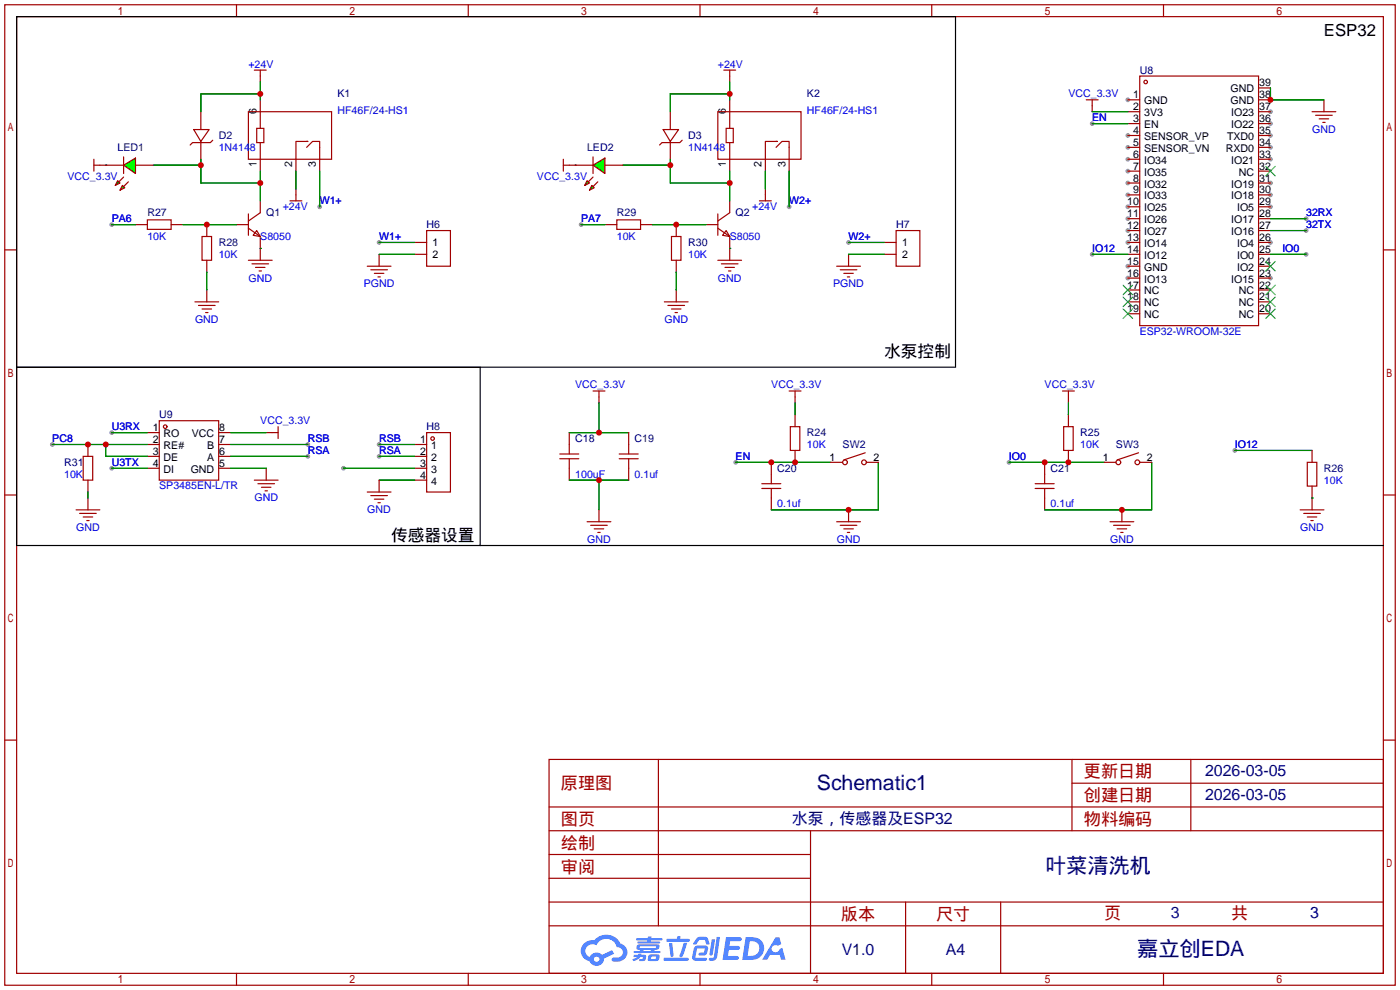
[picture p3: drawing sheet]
<svg xmlns="http://www.w3.org/2000/svg" width="299mm" height="212mm" viewBox="0 0 299 212" stroke-linecap="round" stroke-linejoin="round" font-family="sans-serif">
<g fill="#999">
<circle cx="241" cy="21.3" r=".51"/>
<circle cx="241" cy="29" r=".51"/>
<circle cx="241" cy="31.5" r=".51"/>
<circle cx="241" cy="34" r=".51"/>
<circle cx="241" cy="36.6" r=".51"/>
<circle cx="241" cy="39.1" r=".51"/>
<circle cx="241" cy="41.7" r=".51"/>
<circle cx="241" cy="44.2" r=".51"/>
<circle cx="241" cy="46.7" r=".51"/>
<circle cx="241" cy="49.3" r=".51"/>
<circle cx="241" cy="51.8" r=".51"/>
<circle cx="241" cy="56.9" r=".51"/>
<circle cx="241" cy="59.4" r=".51"/>
<circle cx="271.5" cy="59.4" r=".51"/>
<circle cx="271.5" cy="51.8" r=".51"/>
<circle cx="271.5" cy="44.2" r=".51"/>
<circle cx="271.5" cy="41.7" r=".51"/>
<circle cx="271.5" cy="39.1" r=".51"/>
<circle cx="271.5" cy="34" r=".51"/>
<circle cx="271.5" cy="31.5" r=".51"/>
<circle cx="271.5" cy="29" r=".51"/>
<circle cx="271.5" cy="26.4" r=".51"/>
<circle cx="271.5" cy="23.9" r=".51"/>
<circle cx="23.9" cy="48" r=".51"/>
<circle cx="81" cy="51.8" r=".51"/>
<circle cx="68.3" cy="44.2" r=".51"/>
<circle cx="124.2" cy="48" r=".51"/>
<circle cx="181.4" cy="51.8" r=".51"/>
<circle cx="168.7" cy="44.2" r=".51"/>
<circle cx="23.9" cy="92.5" r=".51"/>
<circle cx="11.2" cy="95" r=".51"/>
<circle cx="23.9" cy="100.1" r=".51"/>
<circle cx="65.8" cy="97.5" r=".51"/>
<circle cx="65.8" cy="95" r=".51"/>
<circle cx="81" cy="95" r=".51"/>
<circle cx="81" cy="97.5" r=".51"/>
<circle cx="73.4" cy="100.1" r=".51"/>
<circle cx="157.2" cy="98.8" r=".51"/>
<circle cx="215.6" cy="98.8" r=".51"/>
<circle cx="263.9" cy="96.3" r=".51"/>
<circle cx="233.4" cy="26.4" r=".51"/>
<circle cx="279.1" cy="54.4" r=".51"/>
<circle cx="233.4" cy="54.4" r=".51"/>
<circle cx="279.1" cy="49.3" r=".51"/>
<circle cx="279.1" cy="46.7" r=".51"/>
</g>
<g fill="none" stroke="#a10000" stroke-width=".25">
<path d="M1 1h297.2v209.6h-297.2zM3.6 3.6h292.1v204.4h-292.1zM50.5 1v2.6M100.1 1v2.6M149.6 1v2.6M199.1 1v2.6M248.7 1v2.6M1 53.4h2.6M295.7 53.4h2.5M1 105.8h2.6M295.7 105.8h2.5M1 158.2h2.6"/>
<path d="M295.7 158.2h2.5M117.3 162.3h178.4v45.7h-178.4zM117.3 177.5h178.4M117.3 172.5h178.4M140.7 162.3v35.6M173.2 177.5v30.5M229.1 162.3v15.2M229.1 167.4h66.6M254.5 162.3v15.2M117.3 182.6h55.9M117.3 197.9h178.4M117.3 192.8h178.4"/>
<path d="M117.3 187.7h55.9M193.5 192.8v15.2M213.9 192.8v15.2M50.5 208v2.6M100.1 208v2.6M149.6 208v2.6M199.1 208v2.6M248.7 208v2.6"/>
</g>
<g fill="#5487ff">
<path d="M155.2 200.3h2.6a.48 .48 0 0 1 .7 .4 .48 .48 0 0 1-.6 .4h-1.8l-.2 1.1h1.9a.43 .43 0 0 1 .4 .4 .43 .43 0 0 1-.5 .4h-1.9l-.2 1.3h1.7a.45 .45 0 0 1 .5 .2 .45 .45 0 0 1-.1 .6h-3.3z"/>
<path d="M165.7 200.3h.9l.4 1.5-.8 .3a.84 .84 0 0 0-1.2 .3 .84 .84 0 0 0 .4 1.1 .84 .84 0 0 0 1.1-.4l.1-.2 .6-.3 .7 2.5h-1l-.2-1h-2.1l-.6 1h-1.1z"/>
<path d="M152.1 200.8h.7l-.5 3.1a.36 .36 0 0 1-.3 .3 .36 .36 0 0 1-.4-.3z"/>
<path d="M153.2 200.2h.7l-.6 4.3a1.13 1.13 0 0 1-1.8 .6l.2-.4h.7l.2-.2z"/>
<path d="M148.9 200.6l.6-.4h1a.77 .77 0 0 1 .9 .5l.3 1-.2 .2h-.5l-.3-.9-.2-.2-1 .1-.7 1-.6-.1-.1-.2z"/>
<path d="M148.4 202.4l.6-.3h1.7a.81 .81 0 0 1 .7 .5 .81 .81 0 0 1-.2 .8 .81 .81 0 0 1-.9 .8h-.7a.32 .32 0 0 1-.3-.3 .32 .32 0 0 1 .4-.3h.7l.2-.9-1.6 .1-.4 1.8 2.2 .1a.32 .32 0 0 1 .3 .4 .32 .32 0 0 1-.4 .2h-2.2l-.5-.3-.1-.5z"/>
<path d="M141.9 204.7h5a.33 .33 0 0 1 .3 .3 .33 .33 0 0 1-.3 .3h-4.9l-.2-.1z"/>
<path d="M146.1 201.5h.8l-.7 2a.98 .98 0 0 1-.7 1.1l-.3-.3z"/>
<path d="M143 201.6h.7l.3 2.5a.34 .34 0 0 1-.3 .4 .34 .34 0 0 1-.4-.3z"/>
<path d="M142.5 200.7h2.1l.3-.6h.6l-.1 .6h1.7a.32 .32 0 0 1 .4 .3 .32 .32 0 0 1-.4 .3h-4.5l-.2-.2z"/>
<path d="M135.5 204.1h.9l.1-.3h.6v.3h.8a.82 .82 0 0 1-.5 1.3h-.8v-.4l.7-.1 .1-.3a.68 .68 0 0 0-1 .4l-1.1 .4-.1-.4 .9-.5h-.7z"/>
<path d="M136 200.5h2.4l.1-.3h.7v.3h2.2l.2 .3-.2 .2h-2.3v.2h1.8l.2 .3-.2 .1h-4.5l-.1-.4h2l.1-.2h-2.3l-.1-.2z"/>
<path d="M159.4 200.3l-.8 4.9h1.7a2.5 2.5 0 0 0 3-2.5 2.5 2.5 0 0 0-3.1-2.4zM160.3 201.1a1.61 1.61 0 0 1 2 1.5 1.61 1.61 0 0 1-1.8 1.7h-.7z"/>
<path d="M136.2 202a.55 .55 0 0 0-.2 .8 .55 .55 0 0 0 .7 .2l.1 .3h-1.3v.3l5.4 .1 .3-.2-.2-.2h-1.2l.2-.3a.7 .7 0 0 0 .8-.3 .7 .7 0 0 0 0-.8l-4.2-.1zM136.8 202.3l3.3-.1 .1 .1-.2 .3h-3.2zM137.5 203h1.7l-.2 .3h-1.4z"/>
<path d="M138.6 204.2a1.05 1.05 0 0 0 0 1.2 2.91 2.91 0 0 0 2.2-.2 .98 .98 0 0 0 0-1.2h-1.6zM139.2 204.5l.9-.1 .1 .4-.2 .2-.8-.1z"/>
<path d="M124.9 201.6a2.23 2.23 0 0 0-.7 2.3 2.23 2.23 0 0 0 1.8 1.6 1.58 1.58 0 0 0 1.8 .9 1.58 1.58 0 0 0 1.3-1.5l2.2-1.1-.5-.7-2.1 1a1.65 1.65 0 0 0-2.7 .4 1.45 1.45 0 0 1-.8-1.9 1.45 1.45 0 0 1 2-.7l.3 .1a2.3 2.3 0 0 1 2.3-1.3 2.3 2.3 0 0 1 2 1.7 1.12 1.12 0 0 1 1.3 1 1.12 1.12 0 0 1-1.1 1.2h-.7a.45 .45 0 0 0-.6 .4 .45 .45 0 0 0 .5 .5 2.21 2.21 0 0 0 2.2-.5 2.21 2.21 0 0 0 .5-2.3 2.13 2.13 0 0 0-1.3-1.1 3.3 3.3 0 0 0-5.6-.7l-1.1 .1zM127 205a.57 .57 0 0 1 1.1 0 .57 .57 0 0 1-1.1 0z"/>
</g>
<g fill="none" stroke="#a10000" stroke-width=".25">
<path d="M54.4 15h2.5M55.6 15v2.5M20.1 35.3h6.3M20.1 34v2.6M26.4 33.5v3.6M29 35.3h3.8M41.4 27.7h3.3l-1.8 2.5zM42.9 23.9v3.8M42.9 30.2v3.8M45.5 30l-.5 .5h-3.9l-.5 .5M53.1 23.9h17.8v10.1h-17.8zM54.9 27.4h1.5v3.1h-1.5z"/>
<path d="M55.6 21.3v6.1M55.6 30.5v6.1M65.5 31.5l1.3-1.3h1.5v6.4M65.5 30.2h.3h-2.6v6.4M29 48h2.5M31.5 47h5.1v2h-5.1zM36.6 48h2.5M43.2 50.5h2v5.1h-2zM44.2 48v2.5M44.2 55.6v2.6M50.5 48h2.6M53.1 45.7v4.6"/>
<path d="M53.1 48.8l2.5 1.7M53.1 55.6h5.1M53.8 56.4h3.6M54.6 57.2h2M54.9 49.3l.7 1.2-1.5-.2zM55.4 57.9h.5M55.6 42.9v2.6l-2.5 1.7M55.6 50.5v5.1M62 42.9h2.5M63.2 40.4v2.5M78.5 56.9h5.1M79.2 57.7h3.6"/>
<path d="M80 58.4h2M80.8 59.2h.5M81 54.4v2.5M88.6 51.8h2.6M88.6 54.4h2.6M91.2 49.3h5.1v7.6h-5.1zM41.7 64.5h5M42.4 65.3h3.6M43.2 66h2M43.9 66.8h.5M44.2 62v2.5"/>
</g>
<g fill="none" stroke="#008700" stroke-width=".25">
<path d="M55.6 17.5v3.8M22.6 35.3h.1M32.8 35.3h10.1M42.9 34v5.1h12.7M55.6 36.6v6.3M55.6 20.1h-12.7v3.8M63.2 36.6v3.8M68.3 36.6v7.6M23.9 48h5.1M39.1 48h11.4M44.2 58.2v3.8M55.6 53.1h.1"/>
<path d="M81 54.4h7.6M81 51.8h7.6"/>
</g>
<g fill="#0f0" stroke="#a10000" stroke-width=".25">
<path d="M26.4 35.3l2.6-1.5v3.3z"/>
<path d="M26.2 39.6l.5 .5-1 .5z"/>
<path d="M25.1 38.6l.6 .5-1.1 .5z"/>
</g>
<g fill="none" stroke="#a10000" stroke-width=".25">
<path d="M154.7 15h2.5M156 15v2.5M26.4 37.8l-1 1.1M27.4 38.9l-1 1M120.4 35.3h6.3M120.4 34v2.6M126.7 33.5v3.6M129.3 35.3h3.8M141.7 27.7h3.3l-1.7 2.5zM143.3 23.9v3.8M143.3 30.2v3.8M145.8 30l-.5 .5h-3.8l-.5 .5"/>
<path d="M153.4 23.9h17.8v10.1h-17.8zM155.2 27.4h1.5v3.1h-1.5zM156 21.3v6.1M156 30.5v6.1M165.9 31.5l1.2-1.3h1.6v6.4M165.9 30.2h.2h-2.5v6.4M129.3 48h2.5M131.8 47h5.1v2h-5.1zM136.9 48h2.5M143.5 50.5h2v5.1h-2zM144.5 48v2.5M144.5 55.6v2.6"/>
<path d="M150.9 48h2.5M153.4 45.7v4.6M153.4 48.8l2.6 1.7M153.4 55.6h5.1M154.2 56.4h3.5M154.9 57.2h2.1M155.2 49.3l.8 1.2-1.6-.2zM155.7 57.9h.5M156 42.9v2.6l-2.6 1.7M156 50.5v5.1M162.3 42.9h2.5M163.6 40.4v2.5"/>
<path d="M178.8 56.9h5.1M179.6 57.7h3.5M180.3 58.4h2.1M181.1 59.2h.5M181.4 54.4v2.5M189 51.8h2.5M189 54.4h2.5M191.5 49.3h5.1v7.6h-5.1zM142 64.5h5.1M142.7 65.3h3.6M143.5 66h2M144.3 66.8h.5"/>
<path d="M144.5 62v2.5"/>
</g>
<g fill="none" stroke="#008700" stroke-width=".25">
<path d="M156 17.5v3.8M122.9 35.3h.1M133.1 35.3h10.2M143.3 34v5.1h12.7M156 36.6v6.3M156 20.1h-12.7v3.8M163.6 36.6v3.8M168.7 36.6v7.6M124.2 48h5.1M139.4 48h11.5M144.5 58.2v3.8M156 53.1h.1"/>
<path d="M181.4 54.4h7.6M181.4 51.8h7.6"/>
</g>
<g fill="#0f0" stroke="#a10000" stroke-width=".25">
<path d="M126.7 35.3l2.6-1.5v3.3z"/>
<path d="M126.5 39.6l.5 .5-1 .5z"/>
<path d="M125.5 38.6l.5 .5-1 .5z"/>
</g>
<g fill="none" stroke="#a10000" stroke-width=".25">
<path d="M243.6 16.3h25.4v53.3h-25.4zM269 18.8h2.5M126.7 37.8l-1 1.1M127.8 38.9l-1.1 1M232.2 21.3h2.5M233.4 21.3v2.6M241 21.3h2.6M241 23.9h2.6M241 26.4h2.6M241 29h2.6M241 31.5h2.6M241 34h2.6"/>
<path d="M241 36.6h2.6M241 39.1h2.6M269 21.3h2.5M269 23.9h2.5M269 26.4h2.5M269 29h2.5M269 31.5h2.5M269 34h2.5M269 36.6h2.5M269 39.1h2.5M280.4 23.9h5.1M281.2 24.6h3.5"/>
<path d="M281.9 25.4h2.1M282.7 26.2h.5M283 21.3v2.6M241 41.7h2.6M241 44.2h2.6M241 46.7h2.6M241 49.3h2.6M241 51.8h2.6M241 54.4h2.6M241 56.9h2.6M241 59.4h2.6M269 41.7h2.5"/>
<path d="M269 44.2h2.5M269 46.7h2.5M269 49.3h2.5M269 51.8h2.5M269 54.4h2.5M269 56.9h2.5M269 59.4h2.5M241 62h2.6M241 64.5h2.6M241 67.1h2.6M269 62h2.5M269 64.5h2.5"/>
<path d="M269 67.1h2.5M17.8 97.5h2v5.1h-2zM18.8 95v2.5M31.5 92.5h2.5M31.5 95h2.5M31.5 97.5h2.5M34 89.9h12.7v12.7h-12.7zM46.7 92.5h2.6M46.7 95h2.6M46.7 97.5h2.6M56.9 92.5h2.5M59.4 91.2v2.5"/>
<path d="M88.6 95h2.6M88.6 97.5h2.6M91.2 92.5h5.1v12.7h-5.1zM119.6 98h4.1M119.6 97h4.1M121.7 92.5v4.5M121.7 98v4.6M126.7 83.6h2.6M128 83.6v2.5M132.3 98h4.1M132.3 97h4.1M134.4 92.5v4.5"/>
<path d="M134.4 98v4.6M164.8 98.8v4.6M168.7 83.6h2.5M168.9 91.2h2v5.1h-2zM169.9 83.6v2.5M169.9 88.6v2.6M169.9 96.3v2.5M177.5 98.8h2.6M184.9 96.8l-4.6 1.5M185.2 98.8h2.5M223.3 98.8v4.6M227.1 83.6h2.5"/>
<path d="M227.3 91.2h2.1v5.1h-2.1zM228.3 83.6v2.5M228.3 88.6v2.6M228.3 96.3v2.5M236 98.8h2.5M243.3 96.8l-4.5 1.5M243.6 98.8h2.5M279.4 98.8h2v5.1h-2zM280.4 96.3v2.5M16.3 109h5M17 109.7h3.6M17.8 110.5h2"/>
<path d="M18.5 111.3h.5M18.8 102.6v2.6M18.8 106.4v2.6M31.5 100.1h2.5M46.7 100.1h2.6M54.4 102.6h5M55.1 103.4h3.6M55.9 104.1h2M56.6 104.9h.5M56.9 100.1v2.5M78.5 105.2h5.1M79.2 105.9h3.6"/>
<path d="M80 106.7h2M80.8 107.4h.5M81 102.6v2.6M88.6 100.1h2.6M88.6 102.6h2.6M125.5 111.5h5.1M126.2 112.3h3.6M127 113h2M127.8 113.8h.5M128 109v2.5M162.8 103.4h4.1M162.8 104.4h4.1"/>
<path d="M164.8 104.4v4.6M178.8 111.5h5.1M179.6 112.3h3.5M180.3 113h2.1M181.1 113.8h.5M181.4 109v2.5M221.2 103.4h4.1M221.2 104.4h4.1M223.3 104.4v4.6M237.2 111.5h5.1M238 112.3h3.6M238.8 113h2"/>
<path d="M239.5 113.8h.5M239.8 109v2.5M277.9 109h5.1M278.6 109.7h3.6M279.4 110.5h2M280.2 111.3h.5M280.4 103.9v5.1"/>
<circle cx="244.9" cy="17.5" r=".38"/>
<circle cx="35.3" cy="91.2" r=".38"/>
<circle cx="92.5" cy="93.7" r=".38"/>
<circle cx="180.6" cy="98.8" r=".51"/>
<circle cx="184.7" cy="98.8" r=".51"/>
<circle cx="239" cy="98.8" r=".51"/>
<circle cx="243.1" cy="98.8" r=".51"/>
</g>
<path d="M3.6 3.6h200.6v74.9h-200.6zM3.6 78.5h99v38.1h-99zM102.6 116.6h193.1" fill="none" stroke="#000" stroke-width=".25"/>
<g fill="none" stroke="#008700" stroke-width=".25">
<path d="M271.5 18.8v2.5h11.5M233.4 26.4h7.6M233.4 23.9h7.6M233.4 54.4h7.6M271.5 54.4h7.6M271.5 49.3h7.6M271.5 46.7h7.6M11.2 95h20.3M22.6 95v2.5h8.9M23.9 92.5h7.6M49.3 92.5h7.6M49.3 95h16.5"/>
<path d="M49.3 97.5h16.5M81 95h7.6M81 97.5h7.6M121.7 92.5h12.7M128 86.1v6.4M157.2 98.8h20.3M169.9 86.1v2.5M187.7 98.8v10.2h-22.9M215.6 98.8h20.4M228.3 86.1v2.5M246.1 98.8v10.2h-22.8M263.9 96.3h16.5"/>
<path d="M18.8 105.2v1.2M23.9 100.1h7.6M49.3 100.1h7.6M73.4 100.1h15.2M81 102.6h7.6M121.7 102.6h12.7M128 102.6v6.4M280.4 106.4h.1"/>
</g>
<g fill="none" stroke="#3c3" stroke-width=".25">
<path d="M270.5 35.6l2 2M272.5 35.6l-2 2M270.5 55.9l2 2M272.5 55.9l-2 2M240 61l2.1 2M240 63.5l2.1 2M240 66l2.1 2.1M242.1 61l-2.1 2M242.1 63.5l-2.1 2M242.1 66l-2.1 2.1M270.5 66l2 2.1M270.5 63.5l2 2"/>
<path d="M270.5 61l2 2M272.5 66l-2 2.1M272.5 63.5l-2 2M272.5 61l-2 2"/>
</g>
<g fill="#c00">
<circle cx="44.2" cy="48" r=".63"/>
<circle cx="55.6" cy="39.1" r=".63"/>
<circle cx="42.9" cy="35.3" r=".63"/>
<circle cx="55.6" cy="20.1" r=".63"/>
<circle cx="144.5" cy="48" r=".63"/>
<circle cx="156" cy="39.1" r=".63"/>
<circle cx="143.3" cy="35.3" r=".63"/>
<circle cx="156" cy="20.1" r=".63"/>
<circle cx="18.8" cy="95" r=".63"/>
<circle cx="22.6" cy="95" r=".63"/>
<circle cx="128" cy="92.5" r=".63"/>
<circle cx="128" cy="102.6" r=".63"/>
<circle cx="164.8" cy="98.8" r=".63"/>
<circle cx="169.9" cy="98.8" r=".63"/>
<circle cx="181.4" cy="109" r=".63"/>
<circle cx="223.3" cy="98.8" r=".63"/>
<circle cx="228.3" cy="98.8" r=".63"/>
<circle cx="239.8" cy="109" r=".63"/>
<circle cx="271.5" cy="21.3" r=".63"/>
</g>
<g font-size="4.5" fill="#000080">
<text x="174.6" y="168.8">Schematic1</text>
<text x="223.4" y="186.6">叶菜清洗机</text>
<text x="243" y="204.4">嘉立创EDA</text>
</g>
<g font-size="3.7" fill="#a00000">
<text x="231.6" y="166.2">更新日期</text>
<text x="119.9" y="168.7">原理图</text>
<text x="231.6" y="171.2">创建日期</text>
<text x="119.9" y="176.3">图页</text>
<text x="231.6" y="176.3">物料编码</text>
<text x="119.9" y="181.4">绘制</text>
<text x="119.9" y="186.5">审阅</text>
<text x="179.7" y="196.6">版本</text>
<text x="200" y="196.6">尺寸</text>
<text x="236" y="196.4">页</text>
<text x="263.1" y="196.4">共</text>
</g>
<g font-size="3.6">
<text x="283" y="7.8">ESP32</text>
<text x="189" y="76.4">水泵控制</text>
<text x="83.6" y="115.7">传感器设置</text>
</g>
<g font-size="3.4" fill="#000080">
<text x="257.6" y="165.9">2026-03-05</text>
<text x="257.6" y="171">2026-03-05</text>
<text x="169.2" y="176.1">水泵，传感器及ESP32</text>
<text x="250.3" y="196.2">3</text>
<text x="280" y="196.2">3</text>
<text x="179.9" y="204">V1.0</text>
<text x="202.1" y="204">A4</text>
</g>
<g font-size="2.3" fill="#00f">
<text x="53.1" y="14.4">+24V</text>
<text x="153.4" y="14.4">+24V</text>
<text x="228.3" y="20.8">VCC_3.3V</text>
<text x="72.1" y="24.3">HF46F/24-HS1</text>
<text x="172.5" y="24.3">HF46F/24-HS1</text>
<text x="233.4" y="25.9">EN</text>
<text x="280.4" y="28.4">GND</text>
<text x="46.7" y="32.2">1N4148</text>
<text x="147.1" y="32.2">1N4148</text>
<text x="14.4" y="38.6">VCC_3.3V</text>
<text x="114.8" y="38.6">VCC_3.3V</text>
<text x="23.9" y="47.5">PA6</text>
<text x="60.4" y="44.9">+24V</text>
<text x="68.3" y="43.7">W1+</text>
<text x="124.2" y="47.5">PA7</text>
<text x="160.8" y="44.9">+24V</text>
<text x="168.7" y="43.7">W2+</text>
<text x="279.1" y="46.2">32RX</text>
<text x="31.5" y="51.3">10K</text>
<text x="55.6" y="51.3">S8050</text>
<text x="81" y="51.3">W1+</text>
<text x="131.8" y="51.3">10K</text>
<text x="156" y="51.3">S8050</text>
<text x="181.4" y="51.3">W2+</text>
<text x="233.4" y="53.8">IO12</text>
<text x="274.1" y="53.8">IO0</text>
<text x="279.1" y="48.7">32TX</text>
<text x="46.7" y="55.1">10K</text>
<text x="147.1" y="55.1">10K</text>
<text x="53.1" y="60.2">GND</text>
<text x="77.7" y="61.4">PGND</text>
<text x="153.4" y="60.2">GND</text>
<text x="178.1" y="61.4">PGND</text>
<text x="41.7" y="69.1">GND</text>
<text x="142" y="69.1">GND</text>
<text x="243.6" y="71.6">ESP32-WROOM-32E</text>
<text x="122.9" y="83">VCC_3.3V</text>
<text x="164.8" y="83">VCC_3.3V</text>
<text x="223.3" y="83">VCC_3.3V</text>
<text x="11.2" y="94.5">PC8</text>
<text x="23.9" y="91.9">U3RX</text>
<text x="55.6" y="90.6">VCC_3.3V</text>
<text x="65.8" y="94.5">RSB</text>
<text x="81" y="94.5">RSB</text>
<text x="172.5" y="95.7">10K</text>
<text x="230.9" y="95.7">10K</text>
<text x="263.9" y="95.7">IO12</text>
<text x="23.9" y="99.5">U3TX</text>
<text x="65.8" y="97">RSA</text>
<text x="81" y="97">RSA</text>
<text x="157.2" y="98.3">EN</text>
<text x="215.6" y="98.3">IO0</text>
<text x="13.7" y="102.1">10K</text>
<text x="34" y="104.6">SP3485EN-L/TR</text>
<text x="54.4" y="107.2">GND</text>
<text x="122.9" y="102.1">100uF</text>
<text x="135.6" y="102.1">0.1uf</text>
<text x="283" y="103.3">10K</text>
<text x="16.3" y="113.5">GND</text>
<text x="78.5" y="109.7">GND</text>
<text x="166.1" y="108.4">0.1uf</text>
<text x="224.5" y="108.4">0.1uf</text>
<text x="277.9" y="113.5">GND</text>
<text x="125.5" y="116">GND</text>
<text x="178.8" y="116">GND</text>
<text x="237.3" y="116">GND</text>
</g>
<g font-size="2.3" fill="#000080">
<text x="243.6" y="15.7">U8</text>
<text x="72.1" y="20.8">K1</text>
<text x="172.5" y="20.8">K2</text>
<text x="46.7" y="29.7">D2</text>
<text x="147.1" y="29.7">D3</text>
<text x="25.1" y="32.2">LED1</text>
<text x="125.5" y="32.2">LED2</text>
<text x="31.5" y="46.2">R27</text>
<text x="56.9" y="46.2">Q1</text>
<text x="131.8" y="46.2">R29</text>
<text x="157.2" y="46.2">Q2</text>
<text x="46.7" y="52.5">R28</text>
<text x="91.2" y="48.7">H6</text>
<text x="147.1" y="52.5">R30</text>
<text x="191.5" y="48.7">H7</text>
<text x="34" y="89.4">U9</text>
<text x="91.2" y="91.9">H8</text>
<text x="122.9" y="94.5">C18</text>
<text x="135.6" y="94.5">C19</text>
<text x="172.5" y="93.2">R24</text>
<text x="180.1" y="95.7">SW2</text>
<text x="230.9" y="93.2">R25</text>
<text x="238.5" y="95.7">SW3</text>
<text x="13.7" y="99.5">R31</text>
<text x="166.1" y="100.8">C20</text>
<text x="224.5" y="100.8">C21</text>
<text x="283" y="100.8">R26</text>
</g>
<g font-size="2.3">
<text x="242.2" y="21">1</text>
<text x="242.2" y="23.6">2</text>
<text x="244.5" y="22.3">GND</text>
<text x="263" y="22.3">GND</text>
<text x="263" y="19.8">GND</text>
<text x="269.1" y="23.6">37</text>
<text x="269.1" y="21">38</text>
<text x="269.1" y="18.5">39</text>
<text x="54.8" y="24.4" transform="rotate(-90 54.8 24.4)">6</text>
<text x="155.2" y="24.4" transform="rotate(-90 155.2 24.4)">6</text>
<text x="242.2" y="26.1">3</text>
<text x="242.2" y="28.6">4</text>
<text x="244.5" y="24.8">3V3</text>
<text x="244.5" y="27.4">EN</text>
<text x="244.5" y="29.9">SENSOR_VP</text>
<text x="262.2" y="29.9">TXD0</text>
<text x="263.1" y="27.4">IO22</text>
<text x="263.1" y="24.8">IO23</text>
<text x="269.1" y="28.6">35</text>
<text x="269.1" y="26.1">36</text>
<text x="54.8" y="35.8" transform="rotate(-90 54.8 35.8)">1</text>
<text x="62.4" y="35.8" transform="rotate(-90 62.4 35.8)">2</text>
<text x="67.5" y="35.8" transform="rotate(-90 67.5 35.8)">3</text>
<text x="155.2" y="35.8" transform="rotate(-90 155.2 35.8)">1</text>
<text x="162.8" y="35.8" transform="rotate(-90 162.8 35.8)">2</text>
<text x="167.9" y="35.8" transform="rotate(-90 167.9 35.8)">3</text>
<text x="242.2" y="31.2">5</text>
<text x="242.2" y="33.7">6</text>
<text x="244.5" y="32.5">SENSOR_VN</text>
<text x="244.5" y="35">IO34</text>
<text x="262" y="32.5">RXD0</text>
<text x="263.1" y="35">IO21</text>
<text x="269.1" y="33.7">33</text>
<text x="269.1" y="31.2">34</text>
<text x="242.2" y="36.3">7</text>
<text x="242.2" y="38.8">8</text>
<text x="242.2" y="41.3">9</text>
<text x="244.5" y="37.5">IO35</text>
<text x="244.5" y="40.1">IO32</text>
<text x="263.1" y="40.1">IO19</text>
<text x="264.8" y="37.5">NC</text>
<text x="269.1" y="41.3">30</text>
<text x="269.1" y="38.8">31</text>
<text x="269.1" y="36.3">32</text>
<text x="240.9" y="43.9">10</text>
<text x="240.9" y="46.4">11</text>
<text x="244.5" y="42.6">IO33</text>
<text x="244.5" y="45.2">IO25</text>
<text x="244.5" y="47.7">IO26</text>
<text x="263.1" y="47.7">IO17</text>
<text x="263.1" y="42.6">IO18</text>
<text x="264.4" y="45.2">IO5</text>
<text x="269.1" y="46.4">28</text>
<text x="269.1" y="43.9">29</text>
<text x="92.5" y="52.5">1</text>
<text x="192.8" y="52.5">1</text>
<text x="240.9" y="49">12</text>
<text x="240.9" y="51.5">13</text>
<text x="244.5" y="50.2">IO27</text>
<text x="244.5" y="52.8">IO14</text>
<text x="263.1" y="50.2">IO16</text>
<text x="264.4" y="52.8">IO4</text>
<text x="269.1" y="51.5">26</text>
<text x="269.1" y="49">27</text>
<text x="92.5" y="55.1">2</text>
<text x="192.8" y="55.1">2</text>
<text x="240.9" y="54">14</text>
<text x="240.9" y="56.6">15</text>
<text x="240.9" y="59.1">16</text>
<text x="244.5" y="55.3">IO12</text>
<text x="244.5" y="57.9">GND</text>
<text x="264.4" y="57.9">IO2</text>
<text x="264.4" y="55.3">IO0</text>
<text x="269.1" y="59.1">23</text>
<text x="269.1" y="56.6">24</text>
<text x="269.1" y="54">25</text>
<text x="240.9" y="61.7">17</text>
<text x="240.9" y="64.2">18</text>
<text x="244.5" y="60.4">IO13</text>
<text x="244.5" y="62.9">NC</text>
<text x="244.5" y="65.5">NC</text>
<text x="263.1" y="60.4">IO15</text>
<text x="264.8" y="65.5">NC</text>
<text x="264.8" y="62.9">NC</text>
<text x="269.1" y="64.2">21</text>
<text x="269.1" y="61.7">22</text>
<text x="240.9" y="66.7">19</text>
<text x="244.5" y="68">NC</text>
<text x="264.8" y="68">NC</text>
<text x="269.1" y="66.7">20</text>
<text x="32.6" y="92.1">1</text>
<text x="32.6" y="94.7">2</text>
<text x="35" y="93.4">RO</text>
<text x="35" y="96">RE#</text>
<text x="41" y="93.4">VCC</text>
<text x="44.3" y="96">B</text>
<text x="46.9" y="94.7">7</text>
<text x="46.9" y="92.1">8</text>
<text x="89.8" y="94.7">1</text>
<text x="92.1" y="96">1</text>
<text x="32.6" y="97.2">3</text>
<text x="32.6" y="99.8">4</text>
<text x="35" y="98.5">DE</text>
<text x="35" y="101">DI</text>
<text x="40.8" y="101">GND</text>
<text x="44.3" y="98.5">A</text>
<text x="46.9" y="99.8">5</text>
<text x="46.9" y="97.2">6</text>
<text x="89.8" y="97.2">2</text>
<text x="89.8" y="99.8">3</text>
<text x="92.1" y="98.5">2</text>
<text x="92.1" y="101">3</text>
<text x="177.3" y="98.5">1</text>
<text x="186.7" y="98.5">2</text>
<text x="235.7" y="98.5">1</text>
<text x="245.1" y="98.5">2</text>
<text x="89.8" y="102.3">4</text>
<text x="92.1" y="103.6">4</text>
</g>
</svg>
